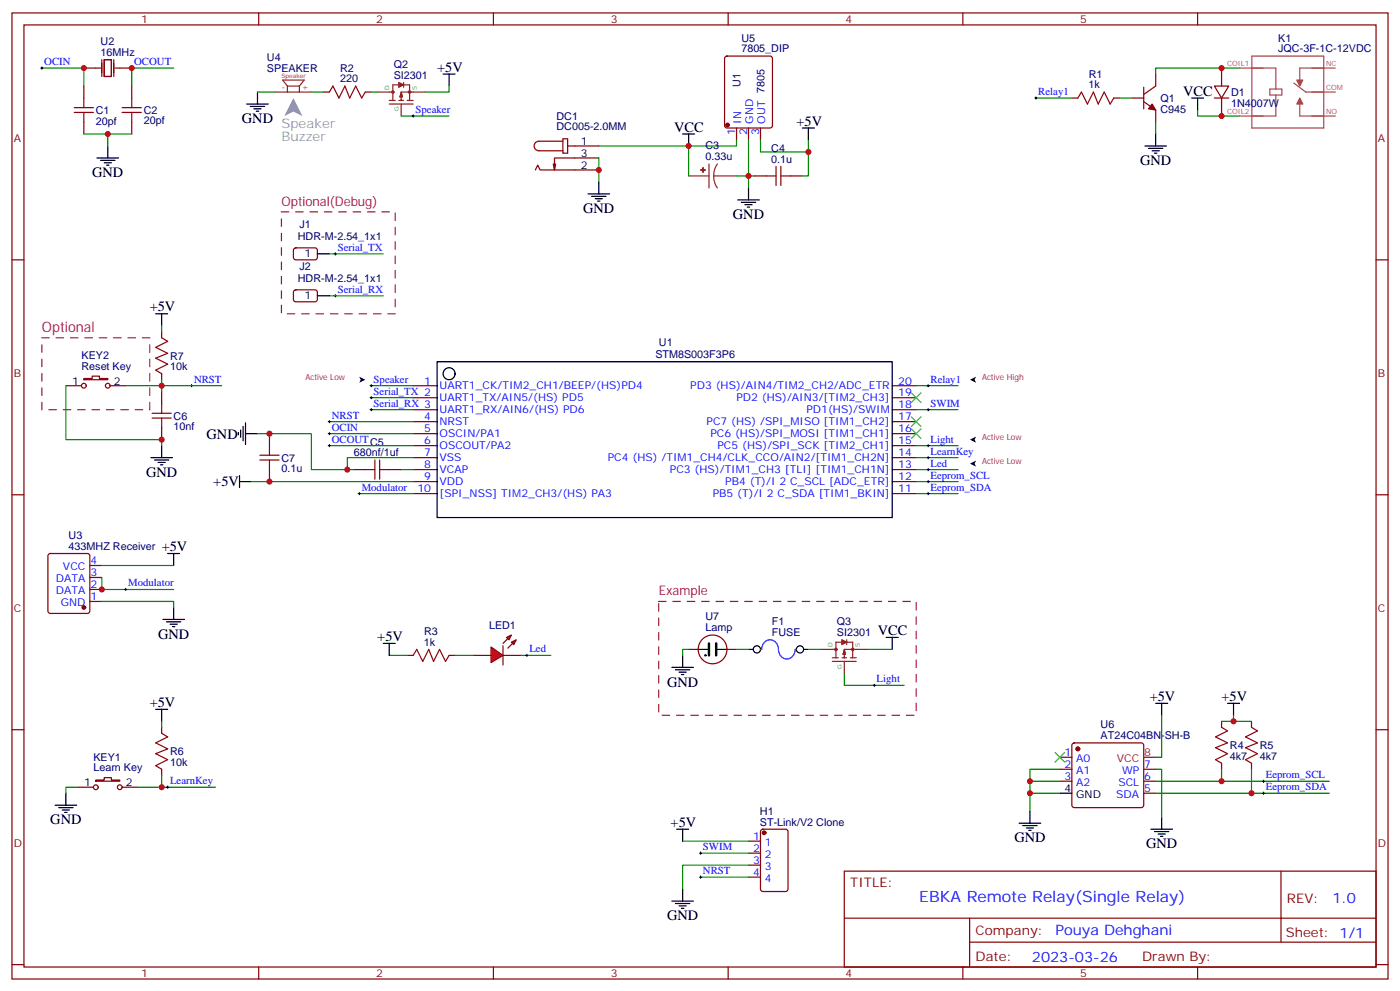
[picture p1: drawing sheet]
<svg xmlns="http://www.w3.org/2000/svg" width="412mm" height="292mm" viewBox="0 0 412 292" stroke-linecap="round" stroke-linejoin="round" font-family="sans-serif">
<g fill="none" stroke="#870000" stroke-width=".35">
<path d="M3.5 3.8h405.4v284.3h-405.4zM7.1 7.3h398.2v277.3h-398.2zM76.2 3.8v3.5M145.3 3.8v3.5M214.5 3.8v3.5M283.6 3.8v3.5M352.8 3.8v3.5M24.7 20h3.5M24.7 25.3v3.6M24.7 35.9v3.5M35.3 20h3.5M38.8 25.3v3.6"/>
<path d="M38.8 35.9v3.5M3.5 76.5h3.6M405.3 76.5h3.6M121.7 113.5h7.1M121.7 117.1h7.1M262.8 113.5h7.1M262.8 117.1h7.1M121.7 120.6h7.1M121.7 124.1h7.1M121.7 127.6h7.1M121.7 131.2h7.1M121.7 134.7h7.1"/>
<path d="M121.7 138.2h7.1M262.8 120.6h7.1M262.8 124.1h7.1M262.8 127.6h7.1M262.8 131.2h7.1M262.8 134.7h7.1M262.8 138.2h7.1M3.5 145.6h3.6M121.7 141.7h7.1M121.7 145.3h7.1M262.8 141.7h7.1M262.8 145.3h7.1"/>
<path d="M405.3 145.6h3.6M14.3 163.1l.5-.2h11l.5 .2 .2 .5v16.2l-.3 .5-.4 .3h-11l-.5-.3-.2-.5v-16.2zM26.5 177h3.5M26.5 173.5h3.5M26.5 170h3.5M26.5 166.4h3.5M3.5 214.8h3.6M405.3 214.8h3.6M248.7 256.4h156.6v28.2h-156.6zM377.3 256.4v20.9M248.7 270.2h156.5M285.6 277.3h119.6"/>
<path d="M285.6 270.2v14.2M3.5 283.9h3.6M76.2 284.6v3.5M145.3 284.6v3.5M214.5 284.6v3.5M283.6 284.6v3.5M352.8 284.6v3.5M405.3 283.9h3.6"/>
</g>
<g fill="none" stroke="#000" stroke-width=".35">
<path d="M128.8 106.5h134v45.8h-134z"/>
<circle cx="132.3" cy="110" r="1.76"/>
</g>
<path d="M30 17.6v4.9M30.7 17.6h2.1v4.9h-2.1zM33.5 17.6v4.9M28.2 20h1.4M33.9 20h1.4" fill="none" stroke="#870012" stroke-width=".35"/>
<path d="M21.9 33.1h5.6M21.9 31.7h5.6M24.7 28.9v2.8M24.7 33.1v2.8M36 33.1h5.6M36 31.7h5.6M38.8 28.9v2.8M38.8 33.1v2.8" fill="none" stroke="#a10000" stroke-width=".35"/>
<circle cx="24.7" cy="178.8" r=".53" fill="#870000" stroke="#870000" stroke-width=".35"/>
<g fill="#f00" stroke="#870000" stroke-width=".35">
<path d="M144.6 190.4l3.6 2.5-3.6 2.1z"/>
<path d="M148.2 190.1v5.6z"/>
</g>
<g fill="#870000" stroke="#870000" stroke-width=".35">
<path d="M148.2 189.4l1.4-1.4z"/>
<path d="M149.6 190.8l1.4-1.4z"/>
</g>
<g fill="#f00" stroke="#870000" stroke-width=".35">
<path d="M149.2 187.6l1.4-.7-.7 1.4z"/>
<path d="M150.6 189l1.4-.7-.7 1.4z"/>
</g>
<g fill="none" stroke="#870000" stroke-width=".35">
<path d="M213.7 16.7l.4-.2h12.7l.7 .4v20.1l-.4 .6-13 .1-.6-.5-.1-20zM95.2 27.1h1.8M107.6 27.1h1.8M217 37.7v3.5M220.5 37.7v3.5M224 37.7v3.5M315.7 28.9h1.8M328.1 28.9h1.7M333.4 28.9h3.5M336.9 29.9l3.5 2.5v3.5M336.9 25.7v6.3M340.4 21.8v3.5l-3.5 2.5"/>
<path d="M357.7 25.3h4.2l-2.1 3.6zM357.7 28.9h4.2M359.8 20v5.3M359.8 28.9v5.2M157.7 50l.7-1.4 .7 1.4h17.3M163.7 48.3l-.4 1.7M165.8 40.9h1.4v4.2h-1.4zM165.8 41.6h-7.1a1.41 1.41 0 0 0-1.4 1.4 1.41 1.41 0 0 0 1.4 1.4h7.1M167.2 43h9.2M176.4 46.5h-13.1v3.5l-.3-1.7M47.6 115.3v3.5M47.6 125.9v3.5"/>
<path d="M104.1 138.2h3.5M114.7 138.2h3.5M139.3 192.9h5.3M148.2 192.9h5.3"/>
</g>
<g fill="none" stroke="#8c2424" stroke-width=".35">
<path d="M81.1 27.1h10.6M84.7 25.3v1.8M84.7 25.3h3.5M84.7 25.3l-1.4-1.7h6.3l-1.4 1.7M88.2 25.3v1.8M111.1 27.1h4.6M114.7 29.6h1.7M114.7 30.6h7M115.7 29.6v-4.6h4.9v4.6M117.5 29.6h1.4M117.5 24.3l1.4 .7-1.4 .7zM117.5 24.6l.7 .4"/>
<path d="M117.8 28.5h.7M117.8 24.6l.4 .4M118.2 27.1h7M118.2 27.4v2.2M118.2 30.6v3.5M118.2 27.1l-.4 1.4M118.2 27.1l.3 1.4M118.2 27.4l.3 1.1M118.2 27.4l-.4 1.1M118.2 27.8l-.4 .7M118.2 25l-.7 .3M118.2 25l-.4 .3"/>
<path d="M118.9 24.3v1.4M119.9 29.6h1.8M202.8 51.8h6M208.8 48.3v7M210.3 51.8l.2 1.8 .8 1.7M210.3 51.8h6.7M211.3 48.3l-.8 1.6-.2 1.9"/>
<circle cx="115.7" cy="27.1" r=".35"/>
<circle cx="120.7" cy="27.1" r=".35"/>
</g>
<g fill="#870000" stroke="#870000" stroke-width=".35">
<path d="M339.4 30.6l1 1.8-2.1-.4z"/>
<circle cx="214.3" cy="36.8" r=".53"/>
</g>
<path d="M368.8 16.5h21.1v21.2h-21.1zM365.1 20h10.7v6.2M374.1 26.2h3.5v1.8h-3.5zM375.8 28v6.1h-10.7M381.1 24.4l3.5 2.7h8.7M382.9 30.6v3.5h10.4M393.3 20h-10.4v3.6" fill="none" stroke="#a64a4a" stroke-width=".35"/>
<g fill="#a64a4a" stroke="#a64a4a" stroke-width=".35">
<path d="M382.9 28.9l.9 1.7h-1.8z"/>
<path d="M382 23.6h1.8l-.9 1.7z"/>
</g>
<g fill="none" stroke="#008700" stroke-width=".35">
<path d="M12.3 20h12.4v5.3M24.7 39.4h14.1M31.7 39.4v3.6M51.2 20h-12.4v5.3M75.8 27.1h5.3M91.7 27.1h3.5M109.4 27.1h1.7M118.2 34.1h14.1M132.3 25.3v1.8h-7.1M305.2 28.9h10.5M329.8 28.9h3.6M340.4 35.9v3.5"/>
<path d="M352.8 32.4v1.7h12.3M365.1 20h-24.7v1.8M176.4 46.5v7.1M202.8 43v8.8M217 41.2v1.8h-40.6M217 51.8h5.2M220.5 41.2v14.1M224 41.2v3.5h14.1v-3.5M65.3 113.5h-17.7v1.8M109.4 113.5h12.3M269.9 113.5h12.3M97 131.2h24.7"/>
<path d="M97 127.6h24.7M97 124.1h24.7M118.2 138.2h3.5M121.7 134.7h-19.4v3.5h1.8M269.9 131.2h12.3M269.9 134.7h12.3M269.9 138.2h12.3M74.1 141.7h47.6M105.8 145.3h15.9M269.9 141.7h12.3M269.9 145.3h12.3M30 177h21.2v1.8"/>
<path d="M30 170v3.5h21.2M30 166.4h21.2"/>
</g>
<g fill="none" stroke="#000" stroke-width=".35">
<path d="M72.7 30.6h6.3M73.7 31.3h4.3M74.8 32h2.1M75.5 32.7h.7M75.8 27.1v3.5M130.5 21.8h3.6M132.3 21.8v3.5M201.1 39.4h3.5M202.8 39.4v3.6M236.4 37.7h3.5M238.1 37.7v3.5M340.4 39.4v3.6"/>
<path d="M351 28.9h3.5M352.8 28.9v3.5M28.6 46.5h6.3M29.6 47.2h4.3M30.7 47.9h2.1M31.4 48.6h.7M31.7 43v3.5M173.2 57.1h6.4M174.3 57.8h4.2M175.3 58.5h2.1M176 59.2h.7M176.4 53.6v3.5"/>
<path d="M217.3 58.8h6.4M218.4 59.5h4.2M220.5 55.3v3.5M337.3 43h6.3M338.3 43.7h4.2M339.4 44.4h2.1M340.1 45.1h.7M219.4 60.3h2.1M220.1 61h.7M44.4 134.7h6.4M45.5 135.4h4.2M46.6 136.1h2.1"/>
<path d="M47.3 136.8h.7M47.6 131.2v3.5M70.2 127.3v.7M70.6 140v3.5M70.9 126.6v2.1M71.6 125.5v4.3M72.3 127.6h3.5M72.3 124.5v6.3M70.6 141.7h3.5M49.4 162.9h3.5M51.2 162.9v3.5M51.2 178.8v3.5"/>
<path d="M48 182.3h6.3M49 183h4.3M50.1 183.7h2.1M50.8 184.4h.7"/>
</g>
<g fill="#8c2424" stroke="#8c2424" stroke-width=".35">
<path d="M207.1 49.3v1.4z"/>
<path d="M206.4 50l1.4 .1z"/>
</g>
<path d="M97 27.1l1.1-1.8 1.7 3.6 1.8-3.6 1.4 3.6 1.8-3.6 1.7 3.6 1.1-1.8M317.5 28.9l1.1-1.8 1.7 3.5 1.8-3.5 1.4 3.5 1.8-3.5 1.7 3.5 1.1-1.7M47.6 118.8v2.8M44.8 123h5.6M44.8 121.6h5.6M47.6 123v2.9M107.6 138.2h2.8M110.4 135.4v5.6M111.8 138.2h2.9M111.8 135.4v5.6" fill="none" stroke="#a10000" stroke-width=".35"/>
<g fill="none" stroke="#000" stroke-width=".29">
<path d="M12.3 19.7v.7M38.8 19.7v.7M12 20h.7M38.5 20h.7M121.4 34.1h.7M121.7 33.8v.7M304.8 28.9h.7M305.2 28.5v.7M56.1 113.5h.7M56.4 113.2v.7M109 113.5h.7M109.4 113.2v.7"/>
<path d="M273 113.5h.8M273.4 113.2v.7M96.7 131.2h.7M96.7 127.6h.7M96.7 124.1h.7M97 123.8v.7M97 127.3v.7M97 130.8v.7M273 131.2h.8M273 134.7h.8M273 138.2h.8M273.4 130.8v.7"/>
<path d="M273.4 134.3v.7M273.4 137.9v.7M105.5 145.3h.7M105.8 144.9v.7M273 145.3h.8M273 141.7h.8M273.4 141.4v.7M273.4 144.9v.7M36.7 173.5h.7M37 173.1v.7"/>
</g>
<path d="M12.3 99.4h31.8v21.2h-31.8v-21.2" fill="none" stroke="#906" stroke-width=".35" stroke-dasharray="2.1 2.1"/>
<path d="M86.4 28.9l2.7 5.2-2.7-1.3-2.6 1.3z" fill="#999"/>
<g fill="none" stroke="#a10000" stroke-width=".35">
<path d="M225.8 51.8h2.8M228.6 49v5.6M230 51.8h2.8M230 49v5.6M47.6 99.4l1.8 1.1-3.5 1.7 3.5 1.8-3.5 1.4 3.5 1.8-3.5 1.7 1.7 1.1M76.6 135.4h5.6M76.6 134h5.6M79.4 131.2v2.8M79.4 135.4v2.8M121.7 192.9l1.1-1.8 1.7 3.6 1.8-3.6 1.4 3.6 1.8-3.6 1.7 3.6 1.1-1.8M47.6 215.8l1.8 1.1-3.5 1.8 3.5 1.7-3.5 1.4 3.5 1.8-3.5 1.8 1.7 1M359.8 214.1l1.8 1-3.5 1.8 3.5 1.8-3.5 1.4 3.5 1.7-3.5 1.8 1.7 1"/>
<path d="M368.7 214.1l1.7 1-3.5 1.8 3.5 1.8-3.5 1.4 3.5 1.7-3.5 1.8 1.8 1"/>
</g>
<g fill="none" stroke="#870000" stroke-width=".35">
<path d="M222.2 51.8h3.6M232.8 51.8h3.6M86.7 73.2l.4-.2h6l.4 .7-.1 2.4-.6 .4-5.9-.1-.5-.6v-2.1zM47.6 97.6v1.8M86.7 85.5l.4-.2 6 .1 .4 .6-.1 2.4-.6 .4h-5.9l-.5-.7v-2.1zM19.4 113.5h4.6M24.7 111.4h2.5v-.7h2.1v.7h2.4v.4h-7zM32.5 113.5h4.5M47.6 110v1.8M79.4 127.6v3.6M79.4 138.2v3.5M119.9 192.9h1.8"/>
<path d="M132.3 192.9h1.8M202.8 191.1h2.9M214.1 191.1h2.9M47.6 214.1v1.7M316 218.9l.4-.2h19.8l.5 .2 .2 .5v17.6l-.2 .5-.5 .2h-19.8l-.5-.2-.2-.5v-17.6zM359.8 212.3v1.8M368.7 212.3v1.8M22.9 231.7h4.6M28.2 229.6h2.5v-.7h2.1v.7h2.5v.3h-7.1zM36 231.7h4.6M47.6 226.4v1.8M312.2 222.9h3.5"/>
<path d="M312.2 226.4h3.5M312.2 229.9h3.5M336.9 226.4h3.5M336.9 229.9h3.5M336.9 233.5h3.5M359.8 224.6v1.8M368.7 224.6v1.8M220.5 247.6h3.5M220.5 251.1h3.5M220.5 254.6h3.5M220.5 258.2h3.5M224.2 244.3l.5-.2h6.7l.7 .4v17.2l-.4 .6-7 .1-.6-.5-.1-17.1z"/>
<circle cx="24.7" cy="113.5" r=".71"/>
<circle cx="31.8" cy="113.5" r=".71"/>
<circle cx="209.9" cy="191.1" r="4.2"/>
<circle cx="28.2" cy="231.7" r=".71"/>
<circle cx="35.3" cy="231.7" r=".71"/>
</g>
<g fill="none" stroke="#008700" stroke-width=".35">
<path d="M238.1 44.7v7.1h-1.7M97 74.7h15.9M47.6 95.9v1.7M97 87.1h15.9M19.4 113.5v15.9h28.2v1.8M47.6 111.8v1.7h-10.6M109.4 117.1h12.3M75.8 127.6h15.9v10.6h10.6M109.4 120.6h12.3M269.9 120.6h12.3M114.7 192.9h5.2M134.1 192.9h5.2"/>
<path d="M153.5 192.9h8.8M202.8 191.1h-1.7v1.8M217 191.1h3.5M238.1 191.1h3.6M248.7 198.2v3.5h17.6M255.8 191.1h7M47.6 212.3v1.8M342.2 210.5v12.4h-1.8M359.8 212.3h8.9M363.4 210.5v1.8M22.9 231.7h-3.5v1.8M40.6 231.7h22.9"/>
<path d="M47.6 228.2v3.5M303.4 229.9h8.8M303.4 233.5h8.8M312.2 226.4h-8.8v12.4M340.4 226.4h1.8v14.1M359.8 226.4v3.5h-19.4M359.8 229.9h31.8M368.7 226.4v7.1h-28.3M368.7 233.5h22.9M201.1 247.6h19.4M206.4 251.1h14.1M206.4 258.2h14.1"/>
<path d="M220.5 254.6h-19.4v7.1"/>
</g>
<g fill="none" stroke="#000" stroke-width=".35">
<path d="M93.5 74.7h3.5M45.9 92.4h3.5M47.6 92.4v3.5M93.5 87.1h3.5M112.9 189.4h3.5M114.7 189.4v3.5M197.9 196.4h6.4M199 197.1h4.2M200 197.8h2.1M200.7 198.5h.7M201.1 192.9v3.5M205.7 191.1h3.1"/>
<path d="M211 191.1h3.1M220.5 191.1h1.4M236.7 191.1h1.4M261.1 187.6h3.5M262.8 187.6v3.5M45.9 208.8h3.5M47.6 208.8v3.5M340.4 207h3.6M342.2 207v3.5M361.6 207h3.5M363.4 207v3.5M16.2 237h6.4"/>
<path d="M17.3 237.7h4.2M18.3 238.4h2.2M19 239.1h.8M19.4 233.5v3.5M303.4 238.8v3.5M312.2 233.5h3.5M199.3 244.1h3.5M201.1 244.1v3.5M300.2 242.3h6.4M301.3 243h4.2M302.3 243.7h2.1M303 244.4h.7"/>
<path d="M339 244.1h6.4M340.1 244.8h4.2M341.1 245.5h2.2M341.8 246.2h.7M342.2 240.5v3.6M197.9 265.2h6.4M199 265.9h4.2M200 266.6h2.1M200.7 267.3h.7M201.1 261.7v3.5"/>
<circle cx="207.8" cy="192.9" r=".18"/>
<circle cx="223" cy="191.1" r="1.06"/>
<circle cx="235.7" cy="191.1" r="1.06"/>
</g>
<g fill="none" stroke="#000" stroke-width=".29">
<path d="M98.4 74.7h.7M98.8 74.4v.7M98.4 87.1h.7M98.8 86.7v.7M109 117.1h.7M109.4 116.7v.7M109 120.6h.7M109.4 120.2v.7M273 120.6h.8M273.4 120.2v.7M154.9 192.9h.7M155.2 192.5v.8"/>
<path d="M257.2 201.7h.7M257.5 201.4v.7M49 231.7h.7M49.4 231.4v.7M371.8 229.9h.7M371.8 233.5h.7M372.2 229.6v.7M372.2 233.1v.7M206 251.1h.7M206 258.2h.7M206.4 250.8v.7M206.4 257.8v.7"/>
</g>
<g fill="#870000" stroke="#870000" stroke-width=".35">
<circle cx="317.5" cy="220.4" r=".53"/>
<circle cx="225.1" cy="245.1" r=".53"/>
</g>
<path d="M336.9 222.9h3.5" fill="none" stroke="#f00" stroke-width=".35"/>
<path d="M268.5 115.6l2.8 2.9M271.3 115.6l-2.8 2.9M268.5 122.7l2.8 2.8M268.5 126.2l2.8 2.8M271.3 122.7l-2.8 2.8M271.3 126.2l-2.8 2.8M310.8 221.5l2.8 2.8M313.6 221.5l-2.8 2.8" fill="none" stroke="#3c3" stroke-width=".35"/>
<path d="M82.9 62.4h33.5v30h-33.5v-30M194 177h75.9v33.5h-75.9v-33.5" fill="none" stroke="#906" stroke-width=".35" stroke-dasharray="2.1 2.1"/>
<path d="M208.8 189.4v3.5M211 189.4v3.5" fill="none" stroke="#000" stroke-width=".71"/>
<g fill="none" stroke="#8c2424" stroke-width=".35">
<path d="M241.7 191.1h4.5M245.2 193.6h1.7M245.2 194.7h7M246.2 193.6v-4.6h5v4.6M248 193.6h1.4M248 188.3l1.4 .7-1.4 .7zM248 188.7l.7 .3M248.4 192.5h.7M248.4 188.7l.3 .3M248.7 191.1h7.1M248.7 191.5v2.1M248.7 194.7v3.5"/>
<path d="M248.7 191.1l-.3 1.4M248.7 191.1l.4 1.4M248.7 191.5l.4 1M248.7 191.5l-.3 1M248.7 191.8l-.3 .7M248.7 189l-.7 .4M248.7 189l-.3 .4M249.4 188.3v1.4M250.5 193.6h1.7"/>
<circle cx="246.2" cy="191.1" r=".35"/>
<circle cx="251.2" cy="191.1" r=".35"/>
</g>
<path d="M224 191.1h.4a2.49 2.49 0 0 1 2.4-2.8 2.49 2.49 0 0 1 2.5 2.8 2.49 2.49 0 0 0 2.5 2.9 2.49 2.49 0 0 0 2.4-2.9h.4" fill="none" stroke="#00f" stroke-width=".35"/>
<path d="M105.8 110.9l1.8 .9-1.8 .8 .5-.8zM285.8 111.8l1.7-.9-.4 .9 .4 .8zM285.8 129.4l1.7-.9-.4 .9 .4 .9zM285.8 136.5l1.7-.9-.4 .9 .4 .8z" fill="#000"/>
<g fill="#c00">
<circle cx="220.5" cy="51.8" r=".88"/>
<circle cx="176.4" cy="50" r=".88"/>
<circle cx="202.8" cy="43" r=".88"/>
<circle cx="359.8" cy="20" r=".88"/>
<circle cx="359.8" cy="34.1" r=".88"/>
<circle cx="31.8" cy="39.4" r=".88"/>
<circle cx="24.7" cy="20" r=".88"/>
<circle cx="38.8" cy="20" r=".88"/>
<circle cx="30" cy="173.5" r=".88"/>
<circle cx="359.8" cy="229.9" r=".88"/>
<circle cx="368.7" cy="233.5" r=".88"/>
<circle cx="363.4" cy="212.3" r=".88"/>
<circle cx="303.4" cy="229.9" r=".88"/>
<circle cx="303.4" cy="233.5" r=".88"/>
<circle cx="47.6" cy="113.5" r=".88"/>
<circle cx="47.6" cy="129.4" r=".88"/>
<circle cx="47.6" cy="231.7" r=".88"/>
<circle cx="102.3" cy="138.2" r=".88"/>
<circle cx="79.4" cy="141.7" r=".88"/>
<circle cx="79.4" cy="127.6" r=".88"/>
<circle cx="238.1" cy="44.7" r=".88"/>
</g>
<text font-size="4.6" fill="#00f" x="270.8" y="265.4">EBKA Remote Relay(Single Relay)</text>
<g font-size="4.2">
<text x="128.8" y="21.1">+5V</text>
<text x="348.5" y="28.2">VCC</text>
<text x="71.3" y="36.3">GND</text>
<text x="198.6" y="38.7">VCC</text>
<text x="234.6" y="37">+5V</text>
<text x="27.2" y="52.1">GND</text>
<text x="335.8" y="48.6">GND</text>
<text x="171.8" y="62.7">GND</text>
<text x="215.9" y="64.5">GND</text>
<text x="44.1" y="91.7">+5V</text>
<text x="60.9" y="129.1">GND</text>
<text x="43" y="140.3">GND</text>
<text x="62.8" y="143.2">+5V</text>
<text x="47.6" y="162.2">+5V</text>
<text x="46.6" y="188">GND</text>
<text x="111.1" y="188.7">+5V</text>
<text x="258.6" y="186.9">VCC</text>
<text x="196.5" y="202.1">GND</text>
<text x="44.1" y="208.1">+5V</text>
<text x="338.7" y="206.3">+5V</text>
<text x="359.8" y="206.3">+5V</text>
<text x="14.8" y="242.6">GND</text>
<text x="197.6" y="243.3">+5V</text>
<text x="298.8" y="247.9">GND</text>
<text x="337.6" y="249.7">GND</text>
<text x="196.5" y="270.9">GND</text>
</g>
<text font-size="4.2" fill="#906" x="12.3" y="97.6">Optional</text>
<g font-size="4.2" fill="#00f">
<text x="392.5" y="265.7">1.0</text>
<text x="310.9" y="275.2">Pouya Dehghani</text>
<text x="304" y="283">2023-03-26</text>
</g>
<g font-size="3.9" fill="#999">
<text x="82.9" y="37.7">Speaker</text>
<text x="82.9" y="41.6">Buzzer</text>
</g>
<g font-size="3.9" fill="#906">
<text x="82.9" y="60.6">Optional(Debug)</text>
<text x="194" y="175.3">Example</text>
</g>
<g font-size="3.9" fill="#800">
<text x="250.5" y="261">TITLE:</text>
<text x="379.1" y="265.7">REV:</text>
<text x="287.4" y="275.2">Company:</text>
<text x="378.7" y="275.8">Sheet: 1/1</text>
<text x="287.4" y="282.9">Date:</text>
<text x="336.4" y="282.9">Drawn By:</text>
</g>
<g font-size="3.2" fill="#800">
<text x="41.6" y="6.8">1</text>
<text x="110.8" y="6.8">2</text>
<text x="179.9" y="6.8">3</text>
<text x="249.1" y="6.8">4</text>
<text x="318.2" y="6.8">5</text>
<text x="4.1" y="41.9">A</text>
<text x="405.9" y="41.9">A</text>
<text x="4.1" y="111.1">B</text>
<text x="405.9" y="111.1">B</text>
<text x="4.1" y="180.2">C</text>
<text x="405.9" y="180.2">C</text>
<text x="4.1" y="249.3">D</text>
<text x="405.9" y="249.3">D</text>
<text x="41.6" y="287.6">1</text>
<text x="110.8" y="287.6">2</text>
<text x="179.9" y="287.6">3</text>
<text x="249.1" y="287.6">4</text>
<text x="318.2" y="287.6">5</text>
</g>
<g font-size="3.2" fill="#000080">
<text x="29.6" y="16.5">16MHz</text>
<text x="29.6" y="13.3">U2</text>
<text x="78.6" y="18">U4</text>
<text x="218.4" y="15.5">7805_DIP</text>
<text x="218.4" y="12.3">U5</text>
<text x="376.5" y="15.5">JQC-3F-1C-12VDC</text>
<text x="376.5" y="12.3">K1</text>
<text x="78.6" y="21.2">SPEAKER</text>
<text x="100.2" y="21.1">R2</text>
<text x="116" y="23.2">SI2301</text>
<text x="116" y="20">Q2</text>
<text x="320.7" y="22.9">R1</text>
<text x="100.2" y="24.3">220</text>
<text x="218.1" y="25.7" transform="rotate(-90 218.1 25.7)">U1</text>
<text x="320.7" y="26">1k</text>
<text x="362.7" y="28.3">D1</text>
<text x="28.2" y="33.5">C1</text>
<text x="42.3" y="33.4">C2</text>
<text x="163.9" y="35.2">DC1</text>
<text x="341.8" y="33.2">C945</text>
<text x="341.8" y="30">Q1</text>
<text x="362.7" y="31.4">1N4007W</text>
<text x="28.2" y="36.7">20pf</text>
<text x="42.3" y="36.6">20pf</text>
<text x="163.9" y="38.4">DC005-2.0MM</text>
<text x="207.8" y="47.2">0.33u</text>
<text x="207.8" y="44">C3</text>
<text x="227.2" y="47.9">0.1u</text>
<text x="227.2" y="44.7">C4</text>
<text x="87.7" y="70.5">HDR-M-2.54_1x1</text>
<text x="88.2" y="67">J1</text>
<text x="87.7" y="82.9">HDR-M-2.54_1x1</text>
<text x="88.2" y="79.4">J2</text>
<text x="194.1" y="101.9">U1</text>
<text x="24" y="105.6">KEY2</text>
<text x="50.1" y="105.9">R7</text>
<text x="193.1" y="105.4">STM8S003F3P6</text>
<text x="24" y="108.8">Reset Key</text>
<text x="50.1" y="109">10k</text>
<text x="51.2" y="123.5">C6</text>
<text x="51.2" y="126.6">10nf</text>
<text x="109" y="131.2">C5</text>
<text x="82.9" y="135.9">C7</text>
<text x="104.2" y="134.1">680nf/1uf</text>
<text x="82.9" y="139">0.1u</text>
<text x="20.2" y="161.9">433MHZ Receiver</text>
<text x="20.2" y="158.6">U3</text>
<text x="144.1" y="185.2">LED1</text>
<text x="207.8" y="185.8">Lamp</text>
<text x="207.8" y="182.6">U7</text>
<text x="227.4" y="184.1">F1</text>
<text x="246.5" y="184">Q3</text>
<text x="124.9" y="190.1">1k</text>
<text x="124.9" y="186.9">R3</text>
<text x="227.4" y="187.3">FUSE</text>
<text x="246.5" y="187.3">SI2301</text>
<text x="324.2" y="214.4">U6</text>
<text x="324.2" y="217.6">AT24C04BN-SH-B</text>
<text x="362.3" y="220.5">R4</text>
<text x="371.1" y="220.5">R5</text>
<text x="27.5" y="227">Learn Key</text>
<text x="27.5" y="224.1">KEY1</text>
<text x="50.1" y="225.4">10k</text>
<text x="50.1" y="222.3">R6</text>
<text x="362.3" y="223.7">4k7</text>
<text x="371.1" y="223.7">4k7</text>
<text x="223.9" y="239.8">H1</text>
<text x="223.8" y="243">ST-Link/V2 Clone</text>
</g>
<g font-size="3.2" fill="#00f">
<text x="13.1" y="19.2">OCIN</text>
<text x="39.5" y="19.2">OCOUT</text>
<text x="305.9" y="28">Relay1</text>
<text x="122.4" y="33.3">Speaker</text>
<text x="216.6" y="39.9" transform="rotate(-90 216.6 39.9)">1</text>
<text x="218.4" y="36.4" transform="rotate(-90 218.4 36.4)">IN</text>
<text x="220.1" y="39.9" transform="rotate(-90 220.1 39.9)">2</text>
<text x="221.9" y="36.4" transform="rotate(-90 221.9 36.4)">GND</text>
<text x="223.7" y="39.9" transform="rotate(-90 223.7 39.9)">3</text>
<text x="225.4" y="36.4" transform="rotate(-90 225.4 36.4)">OUT 7805</text>
<text x="99.5" y="73.8">Serial_TX</text>
<text x="99.5" y="86.2">Serial_RX</text>
<text x="57.1" y="112.6">NRST</text>
<text x="110.1" y="112.6">Speaker</text>
<text x="125" y="113.2">1</text>
<text x="264.6" y="113.2">20</text>
<text x="274.1" y="112.6">Relay1</text>
<text x="110.1" y="116.2">Serial_TX 2</text>
<text x="110.1" y="119.7">Serial_RX 3</text>
<text x="129.5" y="114.6">UART1_CK/TIM2_CH1/BEEP/(HS)PD4</text>
<text x="129.5" y="118.1">UART1_TX/AIN5/(HS) PD5</text>
<text x="203.3" y="114.6">PD3 (HS)/AIN4/TIM2_CH2/ADC_ETR</text>
<text x="216.9" y="118.1">PD2 (HS)/AIN3/[TIM2_CH3]</text>
<text x="264.6" y="116.7">19</text>
<text x="274.1" y="119.7">SWIM</text>
<text x="97.7" y="123.2">NRST</text>
<text x="125" y="123.8">4</text>
<text x="129.5" y="121.6">UART1_RX/AIN6/(HS) PD6</text>
<text x="129.5" y="125.2">NRST</text>
<text x="208.1" y="125.2">PC7 (HS) /SPI_MISO [TIM1_CH2]</text>
<text x="237.5" y="121.6">PD1(HS)/SWIM</text>
<text x="264.6" y="123.8">17</text>
<text x="264.6" y="120.2">18</text>
<text x="97.7" y="130.3">OCOUT</text>
<text x="97.7" y="126.8">OCIN</text>
<text x="125" y="127.3">5</text>
<text x="125" y="130.8">6</text>
<text x="129.5" y="128.7">OSCIN/PA1</text>
<text x="209.3" y="128.7">PC6 (HS)/SPI_MOSI [TIM1_CH1]</text>
<text x="264.6" y="130.8">15</text>
<text x="264.6" y="127.3">16</text>
<text x="274.1" y="130.3">Light</text>
<text x="125" y="134.3">7</text>
<text x="125" y="137.9">8</text>
<text x="129.5" y="132.2">OSCOUT/PA2</text>
<text x="129.5" y="135.7">VSS</text>
<text x="179" y="135.7">PC4 (HS) /TIM1_CH4/CLK_CCO/AIN2/[TIM1_CH2N]</text>
<text x="211.4" y="132.2">PC5 (HS)/SPI_SCK [TIM2_CH1]</text>
<text x="264.6" y="137.9">13</text>
<text x="264.6" y="134.3">14</text>
<text x="274.1" y="133.8">LearnKey</text>
<text x="274.1" y="137.3">Led</text>
<text x="125" y="141.4">9</text>
<text x="129.5" y="139.3">VCAP</text>
<text x="129.5" y="142.8">VDD</text>
<text x="197.3" y="139.3">PC3 (HS)/TIM1_CH3 [TLI] [TIM1_CH1N]</text>
<text x="213.6" y="142.8">PB4 (T)/I 2 C_SCL [ADC_ETR]</text>
<text x="264.6" y="141.4">12</text>
<text x="274.1" y="140.9">Eeprom_SCL</text>
<text x="106.5" y="144.4">Modulator</text>
<text x="123" y="144.9">10</text>
<text x="129.5" y="146.3">[SPI_NSS] TIM2_CH3/(HS) PA3</text>
<text x="209.9" y="146.3">PB5 (T)/I 2 C_SDA [TIM1_BKIN]</text>
<text x="264.6" y="144.9">11</text>
<text x="274.1" y="144.4">Eeprom_SDA</text>
<text x="18.6" y="167.9">VCC</text>
<text x="26.6" y="166.1">4</text>
<text x="16.4" y="171.4">DATA</text>
<text x="26.6" y="173.1">2</text>
<text x="26.6" y="169.6">3</text>
<text x="37.7" y="172.6">Modulator</text>
<text x="16.4" y="174.9">DATA</text>
<text x="17.9" y="178.4">GND</text>
<text x="26.6" y="176.7">1</text>
<text x="155.9" y="192">Led</text>
<text x="258.2" y="200.8">Light</text>
<text x="313.5" y="222.5">1</text>
<text x="313.5" y="226.1">2</text>
<text x="317" y="224.3">A0</text>
<text x="317" y="227.8">A1</text>
<text x="330.5" y="227.8">WP</text>
<text x="337.1" y="226.1">7</text>
<text x="50.1" y="230.8">LearnKey</text>
<text x="313.5" y="229.6">3</text>
<text x="317" y="231.4">A2</text>
<text x="329.4" y="231.4">SCL</text>
<text x="337.1" y="233.1">5</text>
<text x="337.1" y="229.6">6</text>
<text x="372.9" y="229.1">Eeprom_SCL</text>
<text x="372.9" y="232.6">Eeprom_SDA</text>
<text x="328.8" y="234.9">SDA</text>
<text x="207.1" y="250.2">SWIM</text>
<text x="221.8" y="247.2">1</text>
<text x="221.8" y="250.8">2</text>
<text x="225.3" y="249">1</text>
<text x="207.1" y="257.3">NRST</text>
<text x="221.8" y="254.3">3</text>
<text x="221.8" y="257.8">4</text>
<text x="225.3" y="252.5">2</text>
<text x="225.3" y="256">3</text>
<text x="225.3" y="259.6">4</text>
</g>
<g font-size="3.2">
<text x="171.1" y="46.1">3</text>
<text x="171.1" y="42.6">1</text>
<text x="171.1" y="49.7">2</text>
<text x="89.7" y="75.8">1</text>
<text x="89.7" y="88.1">1</text>
<text x="21.3" y="113.2">1</text>
<text x="33.5" y="113.2">2</text>
<text x="24.8" y="231.4">1</text>
<text x="37" y="231.4">2</text>
<text x="313.5" y="233.1">4</text>
<text x="317" y="234.9">GND</text>
</g>
<g font-size="3.2" fill="#f00">
<text x="329" y="224.3">VCC</text>
<text x="337.1" y="222.5">8</text>
</g>
<g font-size="2.5" fill="#8d2323">
<text x="82.9" y="26.4">-</text>
<text x="88.9" y="26.4">+</text>
</g>
<g font-size="2.5" fill="#906">
<text x="90" y="111.9">Active Low</text>
<text x="289.3" y="111.8">Active High</text>
<text x="289.3" y="129.4">Active Low</text>
<text x="289.3" y="136.5">Active Low</text>
</g>
<g font-size="2.1" fill="#a54b4b">
<text x="361.5" y="19.3">COIL1</text>
<text x="390.7" y="19.3">NC</text>
<text x="390.7" y="26.4">COM</text>
<text x="361.5" y="33.5">COIL2</text>
<text x="390.7" y="33.5">NO</text>
</g>
<text font-size="1.8" fill="#8d2323" x="82.9" y="22.9">Speaker</text>
<g font-size="1.8" fill="#238d23">
<text x="114.7" y="26.4" transform="rotate(-90 114.7 26.4)">D</text>
<text x="122.8" y="26.4" transform="rotate(-90 122.8 26.4)">S</text>
<text x="117.5" y="32.7" transform="rotate(-90 117.5 32.7)">G</text>
<text x="245.2" y="190.4" transform="rotate(-90 245.2 190.4)">D</text>
<text x="253.3" y="190.4" transform="rotate(-90 253.3 190.4)">S</text>
<text x="248" y="196.8" transform="rotate(-90 248 196.8)">G</text>
</g>
</svg>
